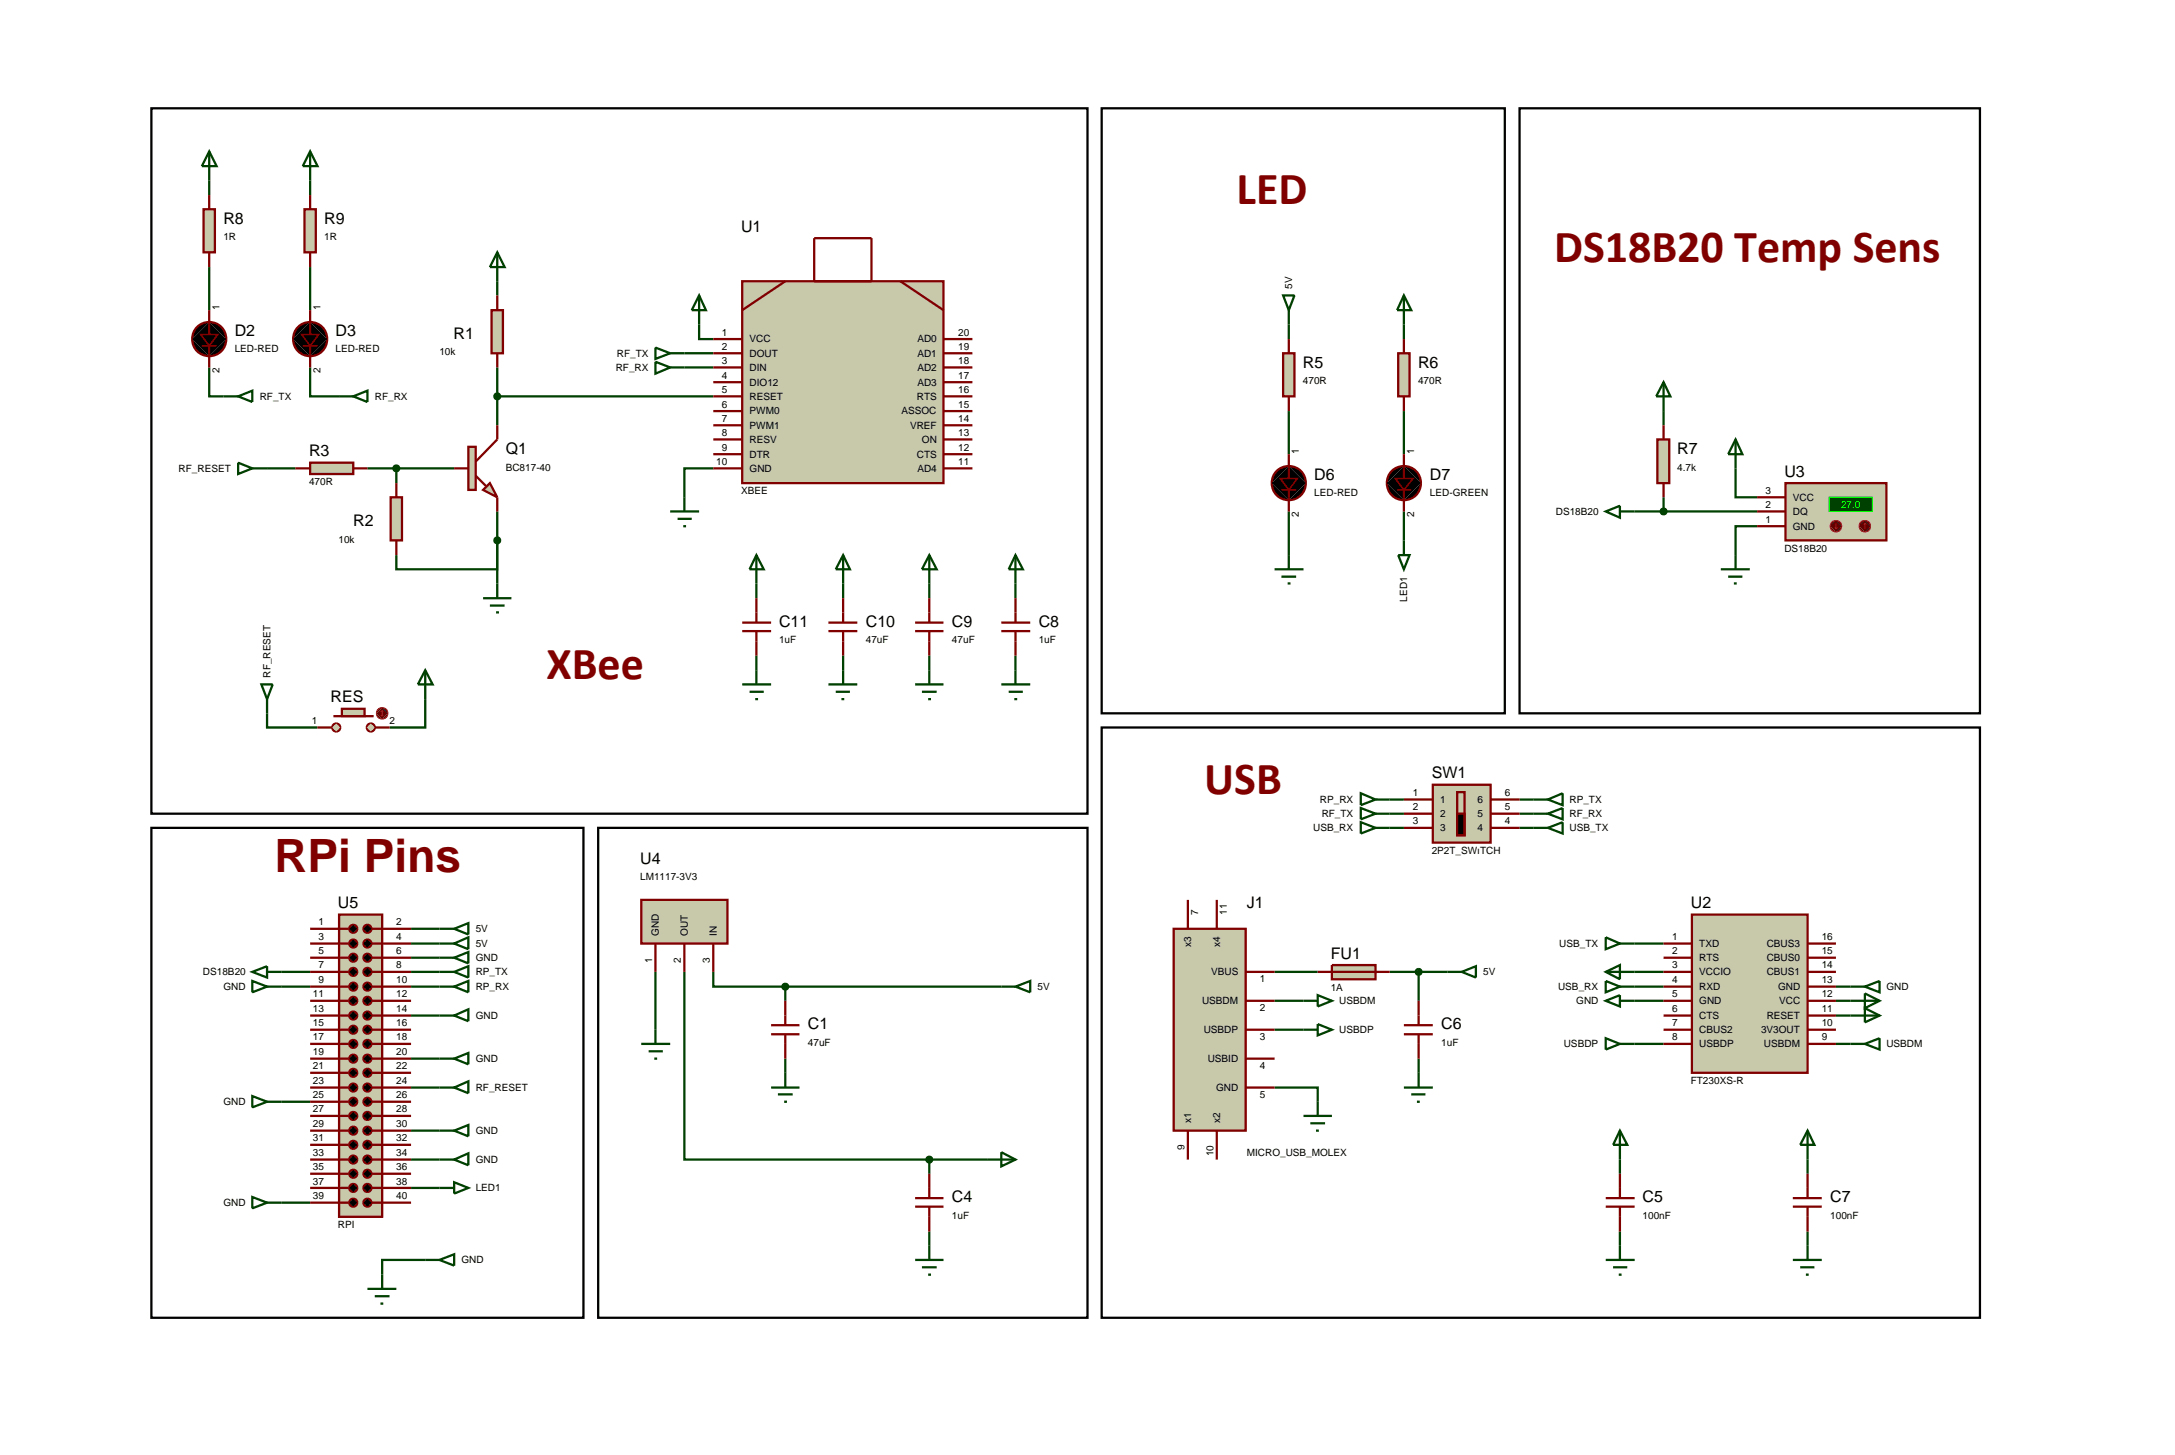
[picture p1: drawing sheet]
<svg xmlns="http://www.w3.org/2000/svg" width="384mm" height="257mm" viewBox="0 0 384 257" stroke-linecap="round" stroke-linejoin="round" font-family="sans-serif">
<g fill="none" stroke="#004000" stroke-width=".4">
<path d="M36.9 31.8v2.6M54.7 31.8v2.6M36.9 47.1v7.6M54.7 47.1v7.6M87.7 49.6v2.5M123.3 57.2v2.6h2.5M227.3 57.2v2.6M247.6 57.2v2.6M36.9 64.8v5.1h2.5M54.7 64.8v5.1h5.1M87.7 69.9h38.1M87.7 64.8v10.2"/>
<path d="M120.7 62.3h5.1M120.7 64.8h5.1M227.3 72.5v7.6M247.6 72.5v7.6M293.4 72.5v2.5M47.1 82.6h5M64.8 82.6h15.3M69.9 82.6v2.6M87.7 95.3v5.1h-17.8v-2.5M87.7 90.2v12.7M125.8 82.6h-5.1v5.1M227.3 90.2v7.7"/>
<path d="M247.6 90.2v5.1M288.3 90.2h21.6M293.4 87.7v2.5M306.1 82.6v5.1h3.8M309.9 92.8h-3.8v5.1M133.4 102.9v2.6M133.4 115.6v2.6M148.7 102.9v2.6M148.7 115.6v2.6M163.9 102.9v2.6M163.9 115.6v2.6M179.1 102.9v2.6"/>
<path d="M179.1 115.6v2.6M47.1 125.8v2.5h8.9M75 123.3v5h-6.3M245.1 143.5h2.5M245.1 146h2.5M245.1 141h2.5M268 143.5h2.5M268 146h2.5M268 141h2.5M49.6 174h5.1M49.6 171.4h5.1M72.5 163.8h5"/>
<path d="M72.5 166.4h5M72.5 168.9h5M72.5 174h5M72.5 179.1h5M72.5 171.4h5M115.6 171.4v10.2M120.7 171.4v33.1h43.2M125.8 171.4v2.6h12.7M138.5 174h38.1M138.5 174v2.5M224.8 171.4h7.6M224.8 176.5h5.1"/>
<path d="M245.1 171.4h10.2M250.2 171.4v5.1M288.3 166.4h5.1M288.3 174h5.1M288.3 171.4h5.1M288.3 176.5h5.1M323.8 174h2.6M323.8 179.1h2.6M323.8 176.5h2.6M49.6 194.3h5.1M72.5 186.7h5M72.5 199.4h5"/>
<path d="M72.5 191.8h5M138.5 186.7v2.5M224.8 191.8h7.6v2.5M224.8 181.6h5.1M250.2 186.7v2.5M288.3 184.1h5.1M323.8 184.1h2.6M49.6 212.1h5.1M72.5 204.5h5M72.5 209.5h5M163.9 204.5v2.5M163.9 217.2v2.5"/>
<path d="M163.9 204.5h10.2M285.7 204.5v2.5M285.7 217.2v2.5M318.8 204.5v2.5M318.8 217.2v2.5M75 222.2h-7.6v2.6"/>
</g>
<path d="M130.9 49.6h35.5v35.6h-35.5z" fill="#c8c8aa" stroke="#800000" stroke-width=".4"/>
<g fill="none" stroke="#800000" stroke-width=".4">
<path d="M125.8 59.8h5.1M138.5 49.6l-7.6 5.1M143.6 42h10.1v7.6h-10.1zM158.8 49.6l7.6 5.1M166.4 59.8h5.1M125.8 62.3h5.1M125.8 64.8h5.1M125.8 67.4h5.1M125.8 69.9h5.1M125.8 72.5h5.1M125.8 75h5.1M125.8 77.5h5.1"/>
<path d="M166.4 62.3h5.1M166.4 64.8h5.1M166.4 67.4h5.1M166.4 69.9h5.1M166.4 72.5h5.1M166.4 75h5.1M166.4 77.5h5.1M125.8 80.1h5.1M125.8 82.6h5.1M166.4 80.1h5.1M166.4 82.6h5.1"/>
</g>
<path d="M115.6 61.3l2.6 1-2.6 1zM115.6 63.8l2.6 1-2.6 1.1zM118.2 62.3h2.5M118.2 64.8h2.5" fill="none" stroke="#004000" stroke-width=".4"/>
<g fill="#c8c8aa" stroke="#800000" stroke-width=".4">
<path d="M85.2 86.4l1.2-1.2 1.3 2.5z"/>
<path d="M82.6 78.8h1.3v7.6h-1.3z"/>
</g>
<path d="M87.7 75v2.5l-3.8 3.9M80.1 82.6h2.5M83.9 83.9l1.8 1.8M87.7 87.7v2.5" fill="none" stroke="#800000" stroke-width=".4"/>
<path d="M86.7 54.7h2v7.6h-2z" fill="#c8c8aa" stroke="#800000" stroke-width=".4"/>
<path d="M87.7 52.1v2.6M87.7 62.3v2.5" fill="none" stroke="#800000" stroke-width=".4"/>
<path d="M87.4 69.5l.3-.1-.5 .5zM87.7 69.4l.3 .1 .2 .4zM87.7 70.4l.5-.5-.2 .4zM87.2 69.9l.5 .5-.4-.2z" fill="#004000" stroke="#004000" stroke-width=".4"/>
<path d="M87.7 69.4l.5 .5-.5 .5-.5-.5z" fill="#004000"/>
<path d="M68.9 87.7h2v7.6h-2z" fill="#c8c8aa" stroke="#800000" stroke-width=".4"/>
<path d="M69.9 85.2v2.5M69.9 95.3v2.6" fill="none" stroke="#800000" stroke-width=".4"/>
<path d="M54.7 81.6h7.6v2h-7.6z" fill="#c8c8aa" stroke="#800000" stroke-width=".4"/>
<path d="M52.1 82.6h2.6M62.3 82.6h2.5" fill="none" stroke="#800000" stroke-width=".4"/>
<path d="M42 81.6l2.5 1-2.5 1zM44.5 82.6h2.6" fill="none" stroke="#004000" stroke-width=".4"/>
<path d="M69.5 82.3l.4-.2-.5 .5zM69.9 82.1l.4 .2 .1 .3zM69.9 83.1l.5-.5-.1 .3zM69.4 82.6l.5 .5-.3-.1z" fill="#004000" stroke="#004000" stroke-width=".4"/>
<path d="M69.4 82.6l.5-.5 .5 .5-.5 .5z" fill="#004000"/>
<path d="M26.7 19.1h165.1v124.4h-165.1z" fill="none" stroke="#000" stroke-width=".4"/>
<g fill="none" stroke="#800000" stroke-width=".4">
<path d="M130.9 109.8h5.1M130.9 111.3h5.1M133.4 105.5v4.3M133.4 111.3v4.3M146.1 109.8h5.1M146.1 111.3h5.1M148.7 105.5v4.3M148.7 111.3v4.3M161.4 109.8h5M161.4 111.3h5M163.9 105.5v4.3M163.9 111.3v4.3"/>
<path d="M176.6 109.8h5.1M176.6 111.3h5.1M179.1 105.5v4.3M179.1 111.3v4.3"/>
</g>
<g fill="none" stroke="#004000" stroke-width=".4">
<path d="M85.2 105.5h5M86.4 106.8h2.6M87.5 108h.5M87.7 102.9v2.6M133.4 118.2v2.5M148.7 118.2v2.5M163.9 118.2v2.5M179.1 118.2v2.5M130.9 120.7h5.1M132.2 122h2.5M133.2 123.3h.5M146.1 120.7h5.1"/>
<path d="M147.4 122h2.5M148.4 123.3h.5M161.4 120.7h5M162.6 122h2.6M163.7 123.3h.5M176.6 120.7h5.1M177.9 122h2.5M178.9 123.3h.5"/>
</g>
<path d="M87.4 94.9l.3-.1-.5 .5zM87.7 94.8l.4 .2 .1 .3zM87.7 95.8l.5-.5-.2 .4zM87.2 95.3l.5 .5-.4-.2z" fill="#004000" stroke="#004000" stroke-width=".4"/>
<path d="M87.7 94.8l.5 .5-.5 .5-.5-.5z" fill="#004000"/>
<g fill="none" stroke="#004000" stroke-width=".4">
<path d="M118.2 90.2h5.1M119.5 91.5h2.5M120.5 92.8h.5M120.7 87.7v2.5M44.5 173l2.6 1-2.6 1zM47.1 174h2.5M77.5 163.8h2.6M77.5 166.4h2.6M77.5 168.9h2.6M77.5 179.1h2.6M80.1 163.8l2.5-1v2zM80.1 166.4l2.5-1.1v2.1z"/>
<path d="M80.1 168.9l2.5-1v2zM80.1 179.1l2.5-1.1v2.1zM44.5 193.3l2.6 1-2.6 1zM47.1 194.3h2.5M77.5 186.7h2.6M77.5 199.4h2.6M80.1 186.7l2.5-1v2zM80.1 199.4l2.5-1v2zM44.5 211.1l2.6 1-2.6 1zM47.1 212.1h2.5M77.5 209.5h2.6M77.5 204.5h2.6"/>
<path d="M80.1 208.5l2.5 1-2.5 1zM80.1 204.5l2.5-1.1v2.1z"/>
</g>
<path d="M59.8 161.3h7.6v53.3h-7.6z" fill="#c8c8aa" stroke="#800000" stroke-width=".4"/>
<g fill="none" stroke="#800000" stroke-width=".4">
<path d="M54.7 163.8h6.8M54.7 166.4h6.8M54.7 168.9h6.8M54.7 171.4h6.8M54.7 174h6.8M54.7 176.5h6.8M54.7 179.1h6.8M65.6 163.8h6.9M65.6 166.4h6.9M65.6 168.9h6.9M65.6 171.4h6.9M65.6 174h6.9"/>
<path d="M65.6 176.5h6.9M65.6 179.1h6.9M54.7 181.6h6.8M54.7 184.1h6.8M54.7 186.7h6.8M54.7 189.2h6.8M54.7 191.8h6.8M54.7 194.3h6.8M54.7 196.8h6.8M54.7 199.4h6.8M65.6 181.6h6.9M65.6 184.1h6.9"/>
<path d="M65.6 186.7h6.9M65.6 189.2h6.9M65.6 191.8h6.9M65.6 194.3h6.9M65.6 196.8h6.9M65.6 199.4h6.9M54.7 201.9h6.8M54.7 204.5h6.8M54.7 207h6.8M54.7 209.5h6.8M54.7 212.1h6.8M65.6 201.9h6.9"/>
<path d="M65.6 204.5h6.9M65.6 207h6.9M65.6 209.5h6.9M65.6 212.1h6.9"/>
</g>
<g fill="#000" stroke="#800000" stroke-width=".4">
<path d="M61.8 163.3l.5-.2-.7 .7zM62.3 163.1a.68 .68 0 0 1 .7 .7zM62.3 164.5l.7-.7a.68 .68 0 0 1-.7 .7zM61.6 163.8l.7 .7a.68 .68 0 0 1-.7-.7z"/>
<path d="M61.8 165.9l.5-.2-.7 .7zM62.3 165.7a.68 .68 0 0 1 .7 .7zM62.3 167.1l.7-.7a.68 .68 0 0 1-.7 .7zM61.6 166.4l.7 .7a.68 .68 0 0 1-.7-.7z"/>
<path d="M61.8 168.4l.5-.2-.7 .7zM62.3 168.2a.68 .68 0 0 1 .7 .7zM62.3 169.6l.7-.7a.68 .68 0 0 1-.7 .7zM61.6 168.9l.7 .7a.68 .68 0 0 1-.7-.7z"/>
<path d="M61.8 170.9l.5-.2-.7 .7zM62.3 170.7a.68 .68 0 0 1 .7 .7zM62.3 172.1l.7-.7a.68 .68 0 0 1-.7 .7zM61.6 171.4l.7 .7a.68 .68 0 0 1-.7-.7z"/>
<path d="M61.8 173.5l.5-.2-.7 .7zM62.3 173.3a.68 .68 0 0 1 .7 .7zM63 174a.68 .68 0 0 1-.7 .7zM61.6 174l.7 .7a.68 .68 0 0 1-.7-.7z"/>
<path d="M61.8 176l.5-.2-.7 .7zM62.3 175.8a.68 .68 0 0 1 .7 .7zM62.3 177.2l.7-.7a.68 .68 0 0 1-.7 .7zM61.6 176.5l.7 .7a.68 .68 0 0 1-.7-.7z"/>
<path d="M61.8 178.6l.5-.2-.7 .7zM62.3 178.4a.68 .68 0 0 1 .7 .7zM62.3 179.8l.7-.7a.68 .68 0 0 1-.7 .7zM61.6 179.1l.7 .7a.68 .68 0 0 1-.7-.7z"/>
<path d="M64.3 163.3l.5-.2-.7 .7zM64.8 163.1a.68 .68 0 0 1 .7 .7zM64.8 164.5l.7-.7a.68 .68 0 0 1-.7 .7zM64.1 163.8l.7 .7a.68 .68 0 0 1-.7-.7z"/>
<path d="M64.3 165.9l.5-.2-.7 .7zM64.8 165.7a.68 .68 0 0 1 .7 .7zM64.8 167.1l.7-.7a.68 .68 0 0 1-.7 .7zM64.1 166.4l.7 .7a.68 .68 0 0 1-.7-.7z"/>
<path d="M64.3 168.4l.5-.2-.7 .7zM64.8 168.2a.68 .68 0 0 1 .7 .7zM65.5 168.9a.68 .68 0 0 1-.7 .7zM64.1 168.9l.7 .7a.68 .68 0 0 1-.7-.7z"/>
<path d="M64.3 170.9l.5-.2-.7 .7zM64.8 170.7a.68 .68 0 0 1 .7 .7zM64.8 172.1l.7-.7a.68 .68 0 0 1-.7 .7zM64.1 171.4l.7 .7a.68 .68 0 0 1-.7-.7z"/>
<path d="M64.3 173.5l.5-.2-.7 .7zM64.8 173.3a.68 .68 0 0 1 .7 .7zM65.5 174a.68 .68 0 0 1-.7 .7zM64.1 174l.7 .7a.68 .68 0 0 1-.7-.7z"/>
<path d="M64.3 176l.5-.2-.7 .7zM64.8 175.8a.68 .68 0 0 1 .7 .7zM64.8 177.2l.7-.7a.68 .68 0 0 1-.7 .7zM64.1 176.5l.7 .7a.68 .68 0 0 1-.7-.7z"/>
<path d="M64.3 178.6l.5-.2-.7 .7zM64.8 178.4a.68 .68 0 0 1 .7 .7zM64.8 179.8l.7-.7a.68 .68 0 0 1-.7 .7zM64.1 179.1l.7 .7a.68 .68 0 0 1-.7-.7z"/>
<path d="M61.8 181.1l.5-.2-.7 .7zM62.3 180.9a.68 .68 0 0 1 .7 .7zM62.3 182.3l.7-.7a.68 .68 0 0 1-.7 .7zM61.6 181.6l.7 .7a.68 .68 0 0 1-.7-.7z"/>
<path d="M61.8 183.6l.5-.2-.7 .7zM62.3 183.4a.68 .68 0 0 1 .7 .7zM62.3 184.8l.7-.7a.68 .68 0 0 1-.7 .7zM61.6 184.1l.7 .7a.68 .68 0 0 1-.7-.7z"/>
<path d="M61.8 186.2l.5-.2-.7 .7zM62.3 186a.68 .68 0 0 1 .7 .7zM63 186.7a.68 .68 0 0 1-.7 .7zM61.6 186.7l.7 .7a.68 .68 0 0 1-.7-.7z"/>
<path d="M61.8 188.7l.5-.2-.7 .7zM62.3 188.5a.68 .68 0 0 1 .7 .7zM62.3 189.9l.7-.7a.68 .68 0 0 1-.7 .7zM61.6 189.2l.7 .7a.68 .68 0 0 1-.7-.7z"/>
<path d="M61.8 191.3l.5-.2-.7 .7zM62.3 191.1a.68 .68 0 0 1 .7 .7zM62.3 192.5l.7-.7a.68 .68 0 0 1-.7 .7zM61.6 191.8l.7 .7a.68 .68 0 0 1-.7-.7z"/>
<path d="M61.8 193.8l.5-.2-.7 .7zM62.3 193.6a.68 .68 0 0 1 .7 .7zM62.3 195l.7-.7a.68 .68 0 0 1-.7 .7zM61.6 194.3l.7 .7a.68 .68 0 0 1-.7-.7z"/>
<path d="M61.8 196.3l.5-.2-.7 .7zM62.3 196.1a.68 .68 0 0 1 .7 .7zM62.3 197.5l.7-.7a.68 .68 0 0 1-.7 .7zM61.6 196.8l.7 .7a.68 .68 0 0 1-.7-.7z"/>
<path d="M61.8 198.9l.5-.2-.7 .7zM62.3 198.7a.68 .68 0 0 1 .7 .7zM63 199.4a.68 .68 0 0 1-.7 .7zM61.6 199.4l.7 .7a.68 .68 0 0 1-.7-.7z"/>
<path d="M64.3 181.1l.5-.2-.7 .7zM64.8 180.9a.68 .68 0 0 1 .7 .7zM64.8 182.3l.7-.7a.68 .68 0 0 1-.7 .7zM64.1 181.6l.7 .7a.68 .68 0 0 1-.7-.7z"/>
<path d="M64.3 183.6l.5-.2-.7 .7zM64.8 183.4a.68 .68 0 0 1 .7 .7zM64.8 184.8l.7-.7a.68 .68 0 0 1-.7 .7zM64.1 184.1l.7 .7a.68 .68 0 0 1-.7-.7z"/>
<path d="M64.3 186.2l.5-.2-.7 .7zM64.8 186a.68 .68 0 0 1 .7 .7zM65.5 186.7a.68 .68 0 0 1-.7 .7zM64.1 186.7l.7 .7a.68 .68 0 0 1-.7-.7z"/>
<path d="M64.3 188.7l.5-.2-.7 .7zM64.8 188.5a.68 .68 0 0 1 .7 .7zM64.8 189.9l.7-.7a.68 .68 0 0 1-.7 .7zM64.1 189.2l.7 .7a.68 .68 0 0 1-.7-.7z"/>
<path d="M64.3 191.3l.5-.2-.7 .7zM64.8 191.1a.68 .68 0 0 1 .7 .7zM64.8 192.5l.7-.7a.68 .68 0 0 1-.7 .7zM64.1 191.8l.7 .7a.68 .68 0 0 1-.7-.7z"/>
<path d="M64.3 193.8l.5-.2-.7 .7zM64.8 193.6a.68 .68 0 0 1 .7 .7zM65.5 194.3a.68 .68 0 0 1-.7 .7zM64.1 194.3l.7 .7a.68 .68 0 0 1-.7-.7z"/>
<path d="M64.3 196.3l.5-.2-.7 .7zM64.8 196.1a.68 .68 0 0 1 .7 .7zM64.8 197.5l.7-.7a.68 .68 0 0 1-.7 .7zM64.1 196.8l.7 .7a.68 .68 0 0 1-.7-.7z"/>
<path d="M64.3 198.9l.5-.2-.7 .7zM64.8 198.7a.68 .68 0 0 1 .7 .7zM65.5 199.4a.68 .68 0 0 1-.7 .7zM64.1 199.4l.7 .7a.68 .68 0 0 1-.7-.7z"/>
<path d="M61.8 201.4l.5-.2-.7 .7zM62.3 201.2a.68 .68 0 0 1 .7 .7zM62.3 202.6l.7-.7a.68 .68 0 0 1-.7 .7zM61.6 201.9l.7 .7a.68 .68 0 0 1-.7-.7z"/>
<path d="M61.8 204l.5-.2-.7 .7zM62.3 203.8a.68 .68 0 0 1 .7 .7zM62.3 205.2l.7-.7a.68 .68 0 0 1-.7 .7zM61.6 204.5l.7 .7a.68 .68 0 0 1-.7-.7z"/>
<path d="M61.8 206.5l.5-.2-.7 .7zM62.3 206.3a.68 .68 0 0 1 .7 .7zM62.3 207.7l.7-.7a.68 .68 0 0 1-.7 .7zM61.6 207l.7 .7a.68 .68 0 0 1-.7-.7z"/>
<path d="M61.8 209l.5-.2-.7 .7zM62.3 208.8a.68 .68 0 0 1 .7 .7zM62.3 210.2l.7-.7a.68 .68 0 0 1-.7 .7zM61.6 209.5l.7 .7a.68 .68 0 0 1-.7-.7z"/>
<path d="M61.8 211.6l.5-.2-.7 .7zM62.3 211.4a.68 .68 0 0 1 .7 .7zM63 212.1a.68 .68 0 0 1-.7 .7zM61.6 212.1l.7 .7a.68 .68 0 0 1-.7-.7z"/>
<path d="M64.3 201.4l.5-.2-.7 .7zM64.8 201.2a.68 .68 0 0 1 .7 .7zM64.8 202.6l.7-.7a.68 .68 0 0 1-.7 .7zM64.1 201.9l.7 .7a.68 .68 0 0 1-.7-.7z"/>
<path d="M64.3 204l.5-.2-.7 .7zM64.8 203.8a.68 .68 0 0 1 .7 .7zM64.8 205.2l.7-.7a.68 .68 0 0 1-.7 .7zM64.1 204.5l.7 .7a.68 .68 0 0 1-.7-.7z"/>
<path d="M64.3 206.5l.5-.2-.7 .7zM64.8 206.3a.68 .68 0 0 1 .7 .7zM65.5 207a.68 .68 0 0 1-.7 .7zM64.1 207l.7 .7a.68 .68 0 0 1-.7-.7z"/>
<path d="M64.3 209l.5-.2-.7 .7zM64.8 208.8a.68 .68 0 0 1 .7 .7zM64.8 210.2l.7-.7a.68 .68 0 0 1-.7 .7zM64.1 209.5l.7 .7a.68 .68 0 0 1-.7-.7z"/>
<path d="M64.3 211.6l.5-.2-.7 .7zM64.8 211.4a.68 .68 0 0 1 .7 .7zM65.5 212.1a.68 .68 0 0 1-.7 .7zM64.1 212.1l.7 .7a.68 .68 0 0 1-.7-.7z"/>
</g>
<g fill="#000">
<path d="M62.3 163.1l.7 .7-.7 .7-.7-.7zM62.3 165.7l.7 .7-.7 .7-.7-.7zM62.3 168.2l.7 .7-.7 .7-.7-.7zM62.3 170.7l.7 .7-.7 .7-.7-.7zM61.6 174l.7-.7 .7 .7-.7 .7zM61.6 176.5l.7-.7 .7 .7-.7 .7zM62.3 178.4l.7 .7-.7 .7-.7-.7zM64.8 163.1l.7 .7-.7 .7-.7-.7zM64.8 165.7l.7 .7-.7 .7-.7-.7zM64.8 168.2l.7 .7-.7 .7-.7-.7zM64.8 170.7l.7 .7-.7 .7-.7-.7zM64.8 173.3l.7 .7-.7 .7-.7-.7z"/>
<path d="M64.8 175.8l.7 .7-.7 .7-.7-.7zM64.8 178.4l.7 .7-.7 .7-.7-.7zM62.3 180.9l.7 .7-.7 .7-.7-.7zM62.3 183.4l.7 .7-.7 .7-.7-.7zM61.6 186.7l.7-.7 .7 .7-.7 .7zM61.6 189.2l.7-.7 .7 .7-.7 .7zM62.3 191.1l.7 .7-.7 .7-.7-.7zM62.3 193.6l.7 .7-.7 .7-.7-.7zM61.6 196.8l.7-.7 .7 .7-.7 .7zM61.6 199.4l.7-.7 .7 .7-.7 .7zM64.8 180.9l.7 .7-.7 .7-.7-.7zM64.8 183.4l.7 .7-.7 .7-.7-.7z"/>
<path d="M64.8 186l.7 .7-.7 .7-.7-.7zM64.8 188.5l.7 .7-.7 .7-.7-.7zM64.8 191.1l.7 .7-.7 .7-.7-.7zM64.8 193.6l.7 .7-.7 .7-.7-.7zM64.8 196.1l.7 .7-.7 .7-.7-.7zM64.8 198.7l.7 .7-.7 .7-.7-.7zM61.6 201.9l.7-.7 .7 .7-.7 .7zM61.6 204.5l.7-.7 .7 .7-.7 .7zM62.3 206.3l.7 .7-.7 .7-.7-.7zM61.6 209.5l.7-.7 .7 .7-.7 .7zM61.6 212.1l.7-.7 .7 .7-.7 .7zM64.8 201.2l.7 .7-.7 .7-.7-.7z"/>
<path d="M64.8 203.8l.7 .7-.7 .7-.7-.7zM64.8 206.3l.7 .7-.7 .7-.7-.7zM64.8 208.8l.7 .7-.7 .7-.7-.7zM64.8 211.4l.7 .7-.7 .7-.7-.7z"/>
</g>
<path d="M26.7 146h76.2v86.4h-76.2z" fill="none" stroke="#000" stroke-width=".4"/>
<path d="M77.5 171.4h2.6M77.5 174h2.6M80.1 171.4l2.5-1v2zM80.1 174l2.5-1v2z" fill="none" stroke="#004000" stroke-width=".4"/>
<path d="M113.1 158.7h15.2v7.7h-15.2z" fill="#c8c8aa" stroke="#800000" stroke-width=".4"/>
<path d="M115.6 166.4v5M120.7 166.4v5M125.8 166.4v5" fill="none" stroke="#800000" stroke-width=".4"/>
<path d="M113.1 184.1h5.1M114.4 185.4h2.5M115.4 186.7h.5M115.6 181.6v2.5M136 191.8h5M137.2 193h2.6M138.3 194.3h.5M138.5 189.2v2.6M163.9 219.7v2.5M161.4 222.2h5M162.6 223.5h2.6M163.7 224.8h.5" fill="none" stroke="#004000" stroke-width=".4"/>
<path d="M105.5 146h86.3v86.4h-86.3z" fill="none" stroke="#000" stroke-width=".4"/>
<path d="M314.9 85.2h17.8v10.1h-17.8z" fill="#c8c8aa" stroke="#800000" stroke-width=".4"/>
<path d="M322.6 87.7h7.6v2.5h-7.6z" fill="#004000" stroke="#0f0" stroke-width=".2"/>
<path d="M309.9 90.2h5M309.9 87.7h5M309.9 92.8h5" fill="none" stroke="#800000" stroke-width=".4"/>
<path d="M328.2 92.1l.7-.3-1 1zM328.9 91.8a.94 .94 0 0 1 1 1zM328.9 93.8l1-1a.94 .94 0 0 1-1 1zM327.9 92.8l1 1a.94 .94 0 0 1-1-1z" fill="#400000" stroke="#f00" stroke-width=".2"/>
<path d="M327.9 92.8l1-1 1 1-1 1z" fill="#400000"/>
<path d="M328.9 92.3l-.2 .2M328.9 92.3l.3 .2M328.9 92.3v1" fill="none" stroke="#f00" stroke-width=".2"/>
<path d="M323.1 92.1l.7-.3-1 1zM323.8 91.8a.94 .94 0 0 1 1 1zM323.8 93.8l1-1a.94 .94 0 0 1-1 1zM322.8 92.8l1 1a.94 .94 0 0 1-1-1z" fill="#400000" stroke="#f00" stroke-width=".2"/>
<path d="M323.8 91.8l1 1-1 1-1-1z" fill="#400000"/>
<path d="M323.6 93l.2 .3M323.8 92.3v1M324.1 93l-.3 .3" fill="none" stroke="#f00" stroke-width=".2"/>
<path d="M224.9 83.3a2.97 2.97 0 0 1 2.4-1.1l-3 3 .1-.7zM227.3 82.2a2.95 2.95 0 0 1 3 3zM230.3 85.2a2.95 2.95 0 0 1-3 3zM224.3 85.2l3 3a2.95 2.95 0 0 1-3-3z" fill="#000" stroke="#800000" stroke-width=".4"/>
<path d="M224.3 85.2l3-3 3 3-3 3z" fill="#000"/>
<path d="M226 86.4h2.6" fill="none" stroke="#800000" stroke-width=".3"/>
<path d="M227.3 80.1v4.3M227.3 86.4v3.8" fill="none" stroke="#800000" stroke-width=".4"/>
<path d="M225.8 84.4h3l-1.5 2z" fill="#000" stroke="#800000" stroke-width=".3"/>
<path d="M226.3 62.3h2v7.6h-2z" fill="#c8c8aa" stroke="#800000" stroke-width=".4"/>
<path d="M227.3 59.8v2.5M227.3 69.9v2.6M247.6 80.1v4.3M247.6 86.4v3.8" fill="none" stroke="#800000" stroke-width=".4"/>
<path d="M245.7 82.8l1.2-.5 .7-.1-3 3a2.97 2.97 0 0 1 1.1-2.4zM247.6 82.2a2.95 2.95 0 0 1 3 3zM247.6 88.2l3-3a2.95 2.95 0 0 1-3 3zM244.6 85.2l3 3a2.95 2.95 0 0 1-3-3z" fill="#000" stroke="#800000" stroke-width=".4"/>
<path d="M247.6 82.2l3 3-3 3-3-3z" fill="#000"/>
<path d="M246.4 86.4h2.5" fill="none" stroke="#800000" stroke-width=".3"/>
<path d="M246.1 84.4h3.1l-1.6 2z" fill="#000" stroke="#800000" stroke-width=".3"/>
<path d="M246.6 62.3h2v7.6h-2z" fill="#c8c8aa" stroke="#800000" stroke-width=".4"/>
<path d="M247.6 59.8v2.5M247.6 69.9v2.6" fill="none" stroke="#800000" stroke-width=".4"/>
<path d="M194.3 19.1h71.1v106.7h-71.1z" fill="none" stroke="#000" stroke-width=".4"/>
<path d="M226.3 52.1h2l-1 2.6zM227.3 54.7v2.5M227.3 97.9v2.5M246.6 97.9h2l-1 2.5zM247.6 95.3v2.6M306.1 97.9v2.5M224.8 100.4h5.1M226 101.7h2.6M227.1 102.9h.5M303.5 100.4h5.1M304.8 101.7h2.5M305.8 102.9h.5" fill="none" stroke="#004000" stroke-width=".4"/>
<path d="M292.3 77.5h2.1v7.7h-2.1z" fill="#c8c8aa" stroke="#800000" stroke-width=".4"/>
<path d="M293.4 75v2.5M293.4 85.2v2.5" fill="none" stroke="#800000" stroke-width=".4"/>
<path d="M283.2 90.2l2.5-1v2.1zM285.7 90.2h2.6M44.5 171.4l2.6-1v2zM47.1 171.4h2.5" fill="none" stroke="#004000" stroke-width=".4"/>
<path d="M293 89.9l.4-.2-.5 .5zM293.4 89.7l.4 .2 .1 .3zM293.4 90.7l.5-.5-.1 .3zM292.9 90.2l.5 .5-.4-.2z" fill="#004000" stroke="#004000" stroke-width=".4"/>
<path d="M292.9 90.2l.5-.5 .5 .5-.5 .5z" fill="#004000"/>
<path d="M268 19.1h81.2v106.7h-81.2z" fill="none" stroke="#000" stroke-width=".4"/>
<path d="M138.5 176.5v4.3M136 180.8h5M136 182.4h5M138.5 182.4v4.3M161.4 211.3h5M161.4 212.8h5M163.9 207v4.3M163.9 212.8v4.4" fill="none" stroke="#800000" stroke-width=".4"/>
<path d="M138.2 173.6l.3-.1-.5 .5zM138.5 173.5l.3 .1 .2 .4zM139 174l-.2 .4-.3 .1zM138 174l.5 .5-.4-.2z" fill="#004000" stroke="#004000" stroke-width=".4"/>
<path d="M138.5 173.5l.5 .5-.5 .5-.5-.5z" fill="#004000"/>
<path d="M176.6 174h2.5M179.1 174l2.6-1v2zM174.1 204.5h5M176.6 203.2l2.5 1.3-2.5 1.2z" fill="none" stroke="#004000" stroke-width=".4"/>
<path d="M163.6 204.1l.3-.1-.5 .5zM163.9 204l.3 .1 .2 .4zM163.9 205l.5-.5-.2 .4zM163.4 204.5l.5 .5-.3-.1z" fill="#004000" stroke="#004000" stroke-width=".4"/>
<path d="M163.9 204l.5 .5-.5 .5-.5-.5z" fill="#004000"/>
<g fill="none" stroke="#004000" stroke-width=".4">
<path d="M229.9 176.5h2.5M232.4 175.5l2.5 1-2.5 1zM283.2 176.5l2.5-1v2zM283.2 171.4l2.5-1.2v2.5zM283.2 171.4h5.1M285.7 176.5h2.6M326.4 179.1h5.1M328.9 177.8l2.6 1.3-2.6 1.2zM229.9 196.8h5M229.9 181.6h2.5M231.1 198.1h2.6M232.1 199.4h.5"/>
<path d="M232.4 180.6l2.5 1-2.5 1zM232.4 194.3v2.5M283.2 183.1l2.5 1-2.5 1zM285.7 184.1h2.6M326.4 184.1h2.5M328.9 184.1l2.6-1v2zM318.8 219.7v2.5M316.2 222.2h5.1M317.5 223.5h2.5M318.5 224.8h.5"/>
</g>
<path d="M316.2 211.3h5.1M316.2 212.8h5.1M318.8 207v4.3M318.8 212.8v4.4" fill="none" stroke="#800000" stroke-width=".4"/>
<path d="M207 163.8h12.7v35.6h-12.7z" fill="#c8c8aa" stroke="#800000" stroke-width=".4"/>
<g fill="none" stroke="#800000" stroke-width=".4">
<path d="M209.5 158.7v5.1M214.6 158.7v5.1M219.7 176.5h5.1M219.7 171.4h5.1M209.5 199.4v5.1M214.6 199.4v5.1M219.7 191.8h5.1M219.7 186.7h5.1M219.7 181.6h5.1M283.2 211.3h5.1M283.2 212.8h5.1M285.7 207v4.3"/>
<path d="M285.7 212.8v4.4"/>
</g>
<path d="M194.3 128.3h154.9v104.1h-154.9z" fill="none" stroke="#000" stroke-width=".4"/>
<path d="M255.3 171.4h2.5M257.8 171.4l2.5-1v2zM283.2 165.3l2.5 1.1-2.5 1zM283.2 173l2.5 1-2.5 1zM285.7 166.4h2.6M285.7 174h2.6M285.7 199.4l1.3 2.5h-2.5zM285.7 199.4v5.1M285.7 219.7v2.5M283.2 222.2h5.1M284.5 223.5h2.5M285.5 224.8h.5" fill="none" stroke="#004000" stroke-width=".4"/>
<path d="M298.4 161.3h20.4v27.9h-20.4z" fill="#c8c8aa" stroke="#800000" stroke-width=".4"/>
<g fill="none" stroke="#800000" stroke-width=".4">
<path d="M293.4 166.4h5M293.4 168.9h5M293.4 171.4h5M293.4 174h5M293.4 176.5h5M293.4 179.1h5M318.8 166.4h5M318.8 168.9h5M318.8 171.4h5M318.8 174h5M318.8 176.5h5M318.8 179.1h5"/>
<path d="M293.4 181.6h5M293.4 184.1h5M318.8 181.6h5M318.8 184.1h5"/>
</g>
<path d="M326.4 176.5h5.1M328.9 175.2l2.6 1.3-2.6 1.3zM318.8 199.4l1.2 2.5h-2.5zM318.8 199.4v5.1" fill="none" stroke="#004000" stroke-width=".4"/>
<path d="M234.9 170.2h7.7v2.5h-7.7z" fill="#c8c8aa" stroke="#800000" stroke-width=".4"/>
<path d="M232.4 171.4h12.7M250.2 176.5v4.3M247.6 180.8h5.1M247.6 182.4h5.1M250.2 182.4v4.3" fill="none" stroke="#800000" stroke-width=".4"/>
<g fill="none" stroke="#004000" stroke-width=".4">
<path d="M87.7 44.5l1.3 2.6h-2.6zM87.7 44.5v5.1M123.3 52.1l1.2 2.6h-2.5zM123.3 52.1v5.1M247.6 52.1l1.3 2.6h-2.5zM247.6 52.1v5.1M293.4 67.4l1.2 2.5h-2.5zM293.4 67.4v5.1M306.1 77.5l1.2 2.6h-2.5zM306.1 77.5v5.1M133.4 97.9l1.3 2.5h-2.5zM133.4 97.9v5"/>
<path d="M148.7 97.9l1.2 2.5h-2.5zM148.7 97.9v5M163.9 97.9l1.3 2.5h-2.6zM163.9 97.9v5M179.1 97.9l1.3 2.5h-2.5zM179.1 97.9v5M326.4 174h2.5M328.9 174l2.6-1v2zM64.8 227.3h5.1M66.1 228.6h2.6M67.1 229.9h.5M67.4 224.8v2.5"/>
<path d="M75 222.2h2.5M77.5 222.2l2.6-1v2z"/>
</g>
<path d="M249.8 171.1l.4-.2-.5 .5zM250.2 170.9l.3 .1 .2 .4zM250.7 171.4l-.1 .3-.4 .2zM249.7 171.4l.5 .5-.4-.2z" fill="#004000" stroke="#004000" stroke-width=".4"/>
<path d="M249.7 171.4l.5-.5 .5 .5-.5 .5z" fill="#004000"/>
<path d="M77.5 191.8h2.6M80.1 191.8l2.5-1.1v2.1zM247.6 191.8h5.1M248.9 193h2.5M249.9 194.3h.5M250.2 189.2v2.6" fill="none" stroke="#004000" stroke-width=".4"/>
<path d="M252.7 138.4h10.2v10.2h-10.2z" fill="#c8c8aa" stroke="#800000" stroke-width=".4"/>
<path d="M36.9 54.7v4.3M36.9 61v3.8M257 139.7h1.3v7.6h-1.3zM247.6 141h5.1M247.6 143.5h5.1M247.6 146h5.1M262.9 141h5.1M262.9 143.5h5.1M262.9 146h5.1" fill="none" stroke="#800000" stroke-width=".4"/>
<g fill="#000" stroke="#800000" stroke-width=".4">
<path d="M257 143.5h1.3v3.8h-1.3z"/>
<path d="M34.5 57.9a2.97 2.97 0 0 1 2.4-1.1l-3 3 .1-.7zM36.9 56.8a2.95 2.95 0 0 1 3 3zM36.9 62.8l3-3a2.95 2.95 0 0 1-3 3zM33.9 59.8l3 3a2.95 2.95 0 0 1-3-3z"/>
</g>
<path d="M240 139.9l2.6 1.1-2.6 1zM240 142.5l2.6 1-2.6 1zM240 145l2.6 1-2.6 1zM242.6 143.5h2.5M242.6 146h2.5M242.6 141h2.5M270.5 143.5h2.5M270.5 146h2.5M270.5 141h2.5M273 143.5l2.6-1v2zM273 141l2.6-1.1v2.1zM273 146l2.6-1v2z" fill="none" stroke="#004000" stroke-width=".4"/>
<path d="M36.9 56.8l3 3-3 3-3-3z" fill="#000"/>
<path d="M35.6 61h2.6" fill="none" stroke="#800000" stroke-width=".3"/>
<path d="M35.4 59h3l-1.5 2z" fill="#000" stroke="#800000" stroke-width=".3"/>
<path d="M35.9 36.9h2v7.6h-2z" fill="#c8c8aa" stroke="#800000" stroke-width=".4"/>
<path d="M36.9 34.4v2.5M36.9 44.5v2.6M54.7 54.7v4.3M54.7 61v3.8" fill="none" stroke="#800000" stroke-width=".4"/>
<path d="M52.8 57.4l1.2-.5 .7-.1-3 3a2.97 2.97 0 0 1 1.1-2.4zM54.7 56.8a2.95 2.95 0 0 1 3 3zM54.7 62.8l3-3a2.95 2.95 0 0 1-3 3zM51.7 59.8l3 3a2.95 2.95 0 0 1-3-3z" fill="#000" stroke="#800000" stroke-width=".4"/>
<path d="M54.7 56.8l3 3-3 3-3-3z" fill="#000"/>
<path d="M53.4 61h2.6" fill="none" stroke="#800000" stroke-width=".3"/>
<path d="M53.2 59h3l-1.5 2z" fill="#000" stroke="#800000" stroke-width=".3"/>
<path d="M53.7 36.9h2v7.6h-2z" fill="#c8c8aa" stroke="#800000" stroke-width=".4"/>
<path d="M54.7 34.4v2.5M54.7 44.5v2.6" fill="none" stroke="#800000" stroke-width=".4"/>
<path d="M36.9 26.7l1.3 2.6h-2.6zM36.9 26.7v5.1M54.7 26.7l1.3 2.6h-2.6zM54.7 26.7v5.1M39.4 69.9h2.6M42 69.9l2.5-1v2zM59.8 69.9h2.5M62.3 69.9l2.5-1v2z" fill="none" stroke="#004000" stroke-width=".4"/>
<g fill="#c8c8aa" stroke="#800000" stroke-width=".4">
<path d="M64.9 127.8l.5-.2-.7 .7zM65.4 127.6a.68 .68 0 0 1 .7 .7zM66.1 128.3a.68 .68 0 0 1-.7 .7zM64.7 128.3l.7 .7a.68 .68 0 0 1-.7-.7z"/>
<path d="M58.8 127.8l.5-.2-.7 .7zM59.3 127.6a.68 .68 0 0 1 .7 .7zM59.3 129l.7-.7a.68 .68 0 0 1-.7 .7zM58.6 128.3l.7 .7a.68 .68 0 0 1-.7-.7z"/>
</g>
<g fill="#c8c8aa">
<path d="M65.4 127.6l.7 .7-.7 .7-.7-.7z"/>
<path d="M59.3 127.6l.7 .7-.7 .7-.7-.7z"/>
</g>
<path d="M58.8 126.3h7.1" fill="none" stroke="#800000" stroke-width=".4"/>
<path d="M60.3 125h4v1.3h-4z" fill="#c8c8aa" stroke="#800000" stroke-width=".4"/>
<path d="M56 128.3h2.5M66.1 128.3h2.6" fill="none" stroke="#800000" stroke-width=".4"/>
<path d="M66.7 125.1l.7-.3-1 1zM67.4 124.8a.94 .94 0 0 1 1 1zM67.4 126.8l1-1a.94 .94 0 0 1-1 1zM66.4 125.8l1 1a.94 .94 0 0 1-1-1z" fill="#400000" stroke="#f00" stroke-width=".2"/>
<path d="M66.4 125.8l1-1 1 1-1 1z" fill="#400000"/>
<path d="M67.1 126.1l.3 .2M67.4 125.3v1M67.4 125.3l-.3 .3M67.4 125.3l.2 .3M67.6 126.1l-.2 .2" fill="none" stroke="#f00" stroke-width=".2"/>
<path d="M75 118.2l1.3 2.5h-2.6zM75 118.2v5.1M46.1 120.7h2l-1 2.6zM47.1 123.3v2.5" fill="none" stroke="#004000" stroke-width=".4"/>
<g font-size="8.1" fill="#800000">
<text x="218.1" y="36">LED</text>
<text x="274.1" y="46.1">DS18B20 Temp Sens</text>
<text x="96.4" y="119.8">XBee</text>
<text x="212.4" y="140">USB</text>
<text x="48.4" y="153.8">RPi Pins</text>
</g>
<g font-size="2.8">
<text x="39.4" y="39.5">R8</text>
<text x="57.2" y="39.5">R9</text>
<text x="130.7" y="40.9">U1</text>
<text x="41.4" y="59.3">D2</text>
<text x="59.2" y="59.3">D3</text>
<text x="80" y="59.8">R1</text>
<text x="229.8" y="64.9">R5</text>
<text x="250.1" y="64.9">R6</text>
<text x="54.5" y="80.5">R3</text>
<text x="89.2" y="80.1">Q1</text>
<text x="295.8" y="80.1">R7</text>
<text x="231.8" y="84.7">D6</text>
<text x="252.2" y="84.7">D7</text>
<text x="314.7" y="84.1">U3</text>
<text x="62.3" y="92.8">R2</text>
<text x="137.4" y="110.6">C11</text>
<text x="152.7" y="110.6">C10</text>
<text x="167.9" y="110.6">C9</text>
<text x="183.2" y="110.6">C8</text>
<text x="58.3" y="123.9">RES</text>
<text x="252.5" y="137.3">SW1</text>
<text x="112.9" y="152.4">U4</text>
<text x="59.6" y="160.2">U5</text>
<text x="219.9" y="160.2">J1</text>
<text x="298.2" y="160.2">U2</text>
<text x="234.7" y="169.1">FU1</text>
<text x="142.5" y="181.6">C1</text>
<text x="254.2" y="181.6">C6</text>
<text x="167.9" y="212.1">C4</text>
<text x="289.7" y="212.1">C5</text>
<text x="322.8" y="212.1">C7</text>
</g>
<g font-size="1.8">
<text x="39.4" y="42.3">1R</text>
<text x="57.2" y="42.3">1R</text>
<text x="227.9" y="50.9" transform="rotate(-90 227.9 50.9)">5V</text>
<text x="38.7" y="54.7" transform="rotate(-90 38.7 54.7)">1</text>
<text x="56.5" y="54.7" transform="rotate(-90 56.5 54.7)">1</text>
<text x="127.3" y="59.2">1</text>
<text x="169" y="59.2">20</text>
<text x="38.7" y="65.8" transform="rotate(-90 38.7 65.8)">2</text>
<text x="41.4" y="62.1">LED-RED</text>
<text x="56.5" y="65.8" transform="rotate(-90 56.5 65.8)">2</text>
<text x="59.2" y="62.1">LED-RED</text>
<text x="77.5" y="62.6">10k</text>
<text x="108.6" y="65.4">RF_RX</text>
<text x="108.8" y="62.9">RF_TX</text>
<text x="127.3" y="61.7">2</text>
<text x="127.3" y="64.2">3</text>
<text x="132.2" y="60.4">VCC</text>
<text x="132.2" y="62.9">DOUT</text>
<text x="132.2" y="65.4">DIN</text>
<text x="161.8" y="60.4">AD0</text>
<text x="161.8" y="62.9">AD1</text>
<text x="161.8" y="65.4">AD2</text>
<text x="169" y="61.7">19</text>
<text x="169" y="64.2">18</text>
<text x="45.8" y="70.5">RF_TX</text>
<text x="66.1" y="70.5">RF_RX</text>
<text x="127.3" y="66.8">4</text>
<text x="127.3" y="69.3">5</text>
<text x="127.3" y="71.9">6</text>
<text x="132.2" y="68">DIO12</text>
<text x="132.2" y="70.5">RESET</text>
<text x="161.7" y="70.5">RTS</text>
<text x="161.8" y="68">AD3</text>
<text x="169" y="66.8">17</text>
<text x="169" y="69.3">16</text>
<text x="169" y="71.9">15</text>
<text x="229.8" y="67.7">470R</text>
<text x="250.1" y="67.7">470R</text>
<text x="127.3" y="74.4">7</text>
<text x="127.3" y="76.9">8</text>
<text x="132.2" y="73.1">PWM0</text>
<text x="132.2" y="75.6">PWM1</text>
<text x="159" y="73.1">ASSOC</text>
<text x="160.5" y="75.6">VREF</text>
<text x="169" y="74.4">14</text>
<text x="169" y="76.9">13</text>
<text x="31.5" y="83.2">RF_RESET</text>
<text x="89.2" y="83">BC817-40</text>
<text x="126.3" y="82">10</text>
<text x="127.3" y="79.5">9</text>
<text x="132.2" y="78.1">RESV</text>
<text x="132.2" y="80.7">DTR</text>
<text x="132.2" y="83.2">GND</text>
<text x="161.7" y="80.7">CTS</text>
<text x="161.8" y="83.2">AD4</text>
<text x="162.6" y="78.1">ON</text>
<text x="169" y="79.5">12</text>
<text x="169" y="82">11</text>
<text x="229.1" y="80.1" transform="rotate(-90 229.1 80.1)">1</text>
<text x="249.4" y="80.1" transform="rotate(-90 249.4 80.1)">1</text>
<text x="295.8" y="83">4.7k</text>
<text x="54.5" y="85.6">470R</text>
<text x="130.7" y="87.2">XBEE</text>
<text x="231.8" y="87.5">LED-RED</text>
<text x="252.2" y="87.5">LED-GREEN</text>
<text x="311.4" y="89.6">2</text>
<text x="311.4" y="87.1">3</text>
<text x="316.2" y="88.3">VCC</text>
<text x="59.7" y="95.7">10k</text>
<text x="229.1" y="91.2" transform="rotate(-90 229.1 91.2)">2</text>
<text x="249.4" y="91.2" transform="rotate(-90 249.4 91.2)">2</text>
<text x="274.4" y="90.8">DS18B20</text>
<text x="311.4" y="92.2">1</text>
<text x="316.2" y="90.8">DQ</text>
<text x="316.2" y="93.4">GND</text>
<text x="314.7" y="97.3">DS18B20</text>
<text x="248.2" y="106.1" transform="rotate(-90 248.2 106.1)">LED1</text>
<text x="137.4" y="113.4">1uF</text>
<text x="152.7" y="113.4">47uF</text>
<text x="167.9" y="113.4">47uF</text>
<text x="183.2" y="113.4">1uF</text>
<text x="47.7" y="119.5" transform="rotate(-90 47.7 119.5)">RF_RESET</text>
<text x="55" y="127.7">1</text>
<text x="68.7" y="127.7">2</text>
<text x="232.8" y="141.6">RP_RX</text>
<text x="249.2" y="140.4">1</text>
<text x="249.2" y="142.9">2</text>
<text x="254" y="141.6">1</text>
<text x="260.6" y="141.6">6</text>
<text x="265.4" y="140.4">6</text>
<text x="265.4" y="142.9">5</text>
<text x="276.8" y="141.6">RP_TX</text>
<text x="231.6" y="146.6">USB_RX</text>
<text x="233.1" y="144.1">RF_TX</text>
<text x="249.2" y="145.4">3</text>
<text x="254" y="144.1">2</text>
<text x="254" y="146.6">3</text>
<text x="260.6" y="144.1">5</text>
<text x="260.6" y="146.6">4</text>
<text x="265.4" y="145.4">4</text>
<text x="276.8" y="144.1">RF_RX</text>
<text x="276.8" y="146.6">USB_TX</text>
<text x="112.9" y="155.2">LM1117-3V3</text>
<text x="252.5" y="150.6">2P2T_SWıTCH</text>
<text x="211.3" y="161.3" transform="rotate(-90 211.3 161.3)">7</text>
<text x="216.4" y="161.3" transform="rotate(-90 216.4 161.3)">11</text>
<text x="56.2" y="163.2">1</text>
<text x="56.2" y="165.8">3</text>
<text x="69.9" y="163.2">2</text>
<text x="69.9" y="165.8">4</text>
<text x="83.9" y="164.4">5V</text>
<text x="83.9" y="167">5V</text>
<text x="116.2" y="165.1" transform="rotate(-90 116.2 165.1)">GND</text>
<text x="121.3" y="165.1" transform="rotate(-90 121.3 165.1)">OUT</text>
<text x="126.4" y="165.1" transform="rotate(-90 126.4 165.1)">IN</text>
<text x="210.1" y="167" transform="rotate(-90 210.1 167)">x3</text>
<text x="215.2" y="167" transform="rotate(-90 215.2 167)">x4</text>
<text x="275" y="167">USB_TX</text>
<text x="294.9" y="165.8">1</text>
<text x="299.7" y="167">TXD</text>
<text x="311.6" y="167">CBUS3</text>
<text x="321.3" y="165.8">16</text>
<text x="35.8" y="172">DS18B20</text>
<text x="56.2" y="168.3">5</text>
<text x="56.2" y="170.8">7</text>
<text x="56.2" y="173.4">9</text>
<text x="69.9" y="168.3">6</text>
<text x="69.9" y="170.8">8</text>
<text x="69.9" y="173.4">10</text>
<text x="83.9" y="169.5">GND</text>
<text x="83.9" y="172">RP_TX</text>
<text x="115" y="169.9" transform="rotate(-90 115 169.9)">1</text>
<text x="120.1" y="169.9" transform="rotate(-90 120.1 169.9)">2</text>
<text x="125.2" y="169.9" transform="rotate(-90 125.2 169.9)">3</text>
<text x="213.6" y="172">VBUS</text>
<text x="222.2" y="173.2">1</text>
<text x="261.6" y="172">5V</text>
<text x="294.9" y="168.3">2</text>
<text x="294.9" y="170.8">3</text>
<text x="294.9" y="173.4">4</text>
<text x="299.7" y="169.5">RTS</text>
<text x="299.7" y="172">VCCIO</text>
<text x="311.6" y="172">CBUS1</text>
<text x="311.6" y="169.5">CBUS0</text>
<text x="321.3" y="173.4">13</text>
<text x="321.3" y="170.8">14</text>
<text x="321.3" y="168.3">15</text>
<text x="39.4" y="174.6">GND</text>
<text x="55.2" y="175.9">11</text>
<text x="55.2" y="178.5">13</text>
<text x="69.9" y="175.9">12</text>
<text x="69.9" y="178.5">14</text>
<text x="83.9" y="179.7">GND</text>
<text x="83.9" y="174.6">RP_RX</text>
<text x="183" y="174.6">5V</text>
<text x="212" y="177.1">USBDM</text>
<text x="222.2" y="178.3">2</text>
<text x="234.7" y="174.7">1A</text>
<text x="236.2" y="177.1">USBDM</text>
<text x="274.8" y="174.6">USB_RX</text>
<text x="278" y="177.1">GND</text>
<text x="294.9" y="175.9">5</text>
<text x="294.9" y="178.5">6</text>
<text x="299.7" y="174.6">RXD</text>
<text x="299.7" y="177.1">GND</text>
<text x="299.7" y="179.7">CTS</text>
<text x="311.6" y="179.7">RESET</text>
<text x="313.6" y="174.6">GND</text>
<text x="313.8" y="177.1">VCC</text>
<text x="321.3" y="178.5">11</text>
<text x="321.3" y="175.9">12</text>
<text x="332.7" y="174.6">GND</text>
<text x="55.2" y="181">15</text>
<text x="55.2" y="183.5">17</text>
<text x="69.9" y="181">16</text>
<text x="69.9" y="183.5">18</text>
<text x="142.5" y="184.5">47uF</text>
<text x="212.3" y="182.2">USBDP</text>
<text x="222.2" y="183.4">3</text>
<text x="236.2" y="182.2">USBDP</text>
<text x="254.2" y="184.5">1uF</text>
<text x="275.8" y="184.7">USBDP</text>
<text x="294.9" y="181">7</text>
<text x="294.9" y="183.5">8</text>
<text x="299.7" y="182.2">CBUS2</text>
<text x="299.7" y="184.7">USBDP</text>
<text x="310.6" y="182.2">3V3OUT</text>
<text x="311.1" y="184.7">USBDM</text>
<text x="321.3" y="183.5">9</text>
<text x="321.3" y="181">10</text>
<text x="332.7" y="184.7">USBDM</text>
<text x="55.2" y="186.1">19</text>
<text x="55.2" y="188.6">21</text>
<text x="55.2" y="191.2">23</text>
<text x="69.9" y="186.1">20</text>
<text x="69.9" y="188.6">22</text>
<text x="69.9" y="191.2">24</text>
<text x="83.9" y="187.3">GND</text>
<text x="213" y="187.3">USBID</text>
<text x="222.2" y="188.5">4</text>
<text x="298.2" y="191.2">FT230XS-R</text>
<text x="39.4" y="194.9">GND</text>
<text x="55.2" y="193.7">25</text>
<text x="55.2" y="196.2">27</text>
<text x="69.9" y="193.7">26</text>
<text x="69.9" y="196.2">28</text>
<text x="83.9" y="192.4">RF_RESET</text>
<text x="214.5" y="192.4">GND</text>
<text x="222.2" y="193.6">5</text>
<text x="55.2" y="198.8">29</text>
<text x="55.2" y="201.3">31</text>
<text x="55.2" y="203.9">33</text>
<text x="69.9" y="198.8">30</text>
<text x="69.9" y="201.3">32</text>
<text x="69.9" y="203.9">34</text>
<text x="83.9" y="200">GND</text>
<text x="208.9" y="202.9" transform="rotate(-90 208.9 202.9)">9</text>
<text x="210.1" y="198.1" transform="rotate(-90 210.1 198.1)">x1</text>
<text x="214" y="203.9" transform="rotate(-90 214 203.9)">10</text>
<text x="215.2" y="198.1" transform="rotate(-90 215.2 198.1)">x2</text>
<text x="219.9" y="203.9">MICRO_USB_MOLEX</text>
<text x="55.2" y="206.4">35</text>
<text x="55.2" y="208.9">37</text>
<text x="69.9" y="206.4">36</text>
<text x="69.9" y="208.9">38</text>
<text x="83.9" y="205.1">GND</text>
<text x="39.4" y="212.7">GND</text>
<text x="55.2" y="211.5">39</text>
<text x="69.9" y="211.5">40</text>
<text x="83.9" y="210.1">LED1</text>
<text x="167.9" y="214.9">1uF</text>
<text x="289.7" y="214.9">100nF</text>
<text x="322.8" y="214.9">100nF</text>
<text x="59.6" y="216.6">RPI</text>
<text x="81.4" y="222.8">GND</text>
</g>
<text font-size="1.8" fill="#0f0" x="324.7" y="89.6">27.0</text>
</svg>
